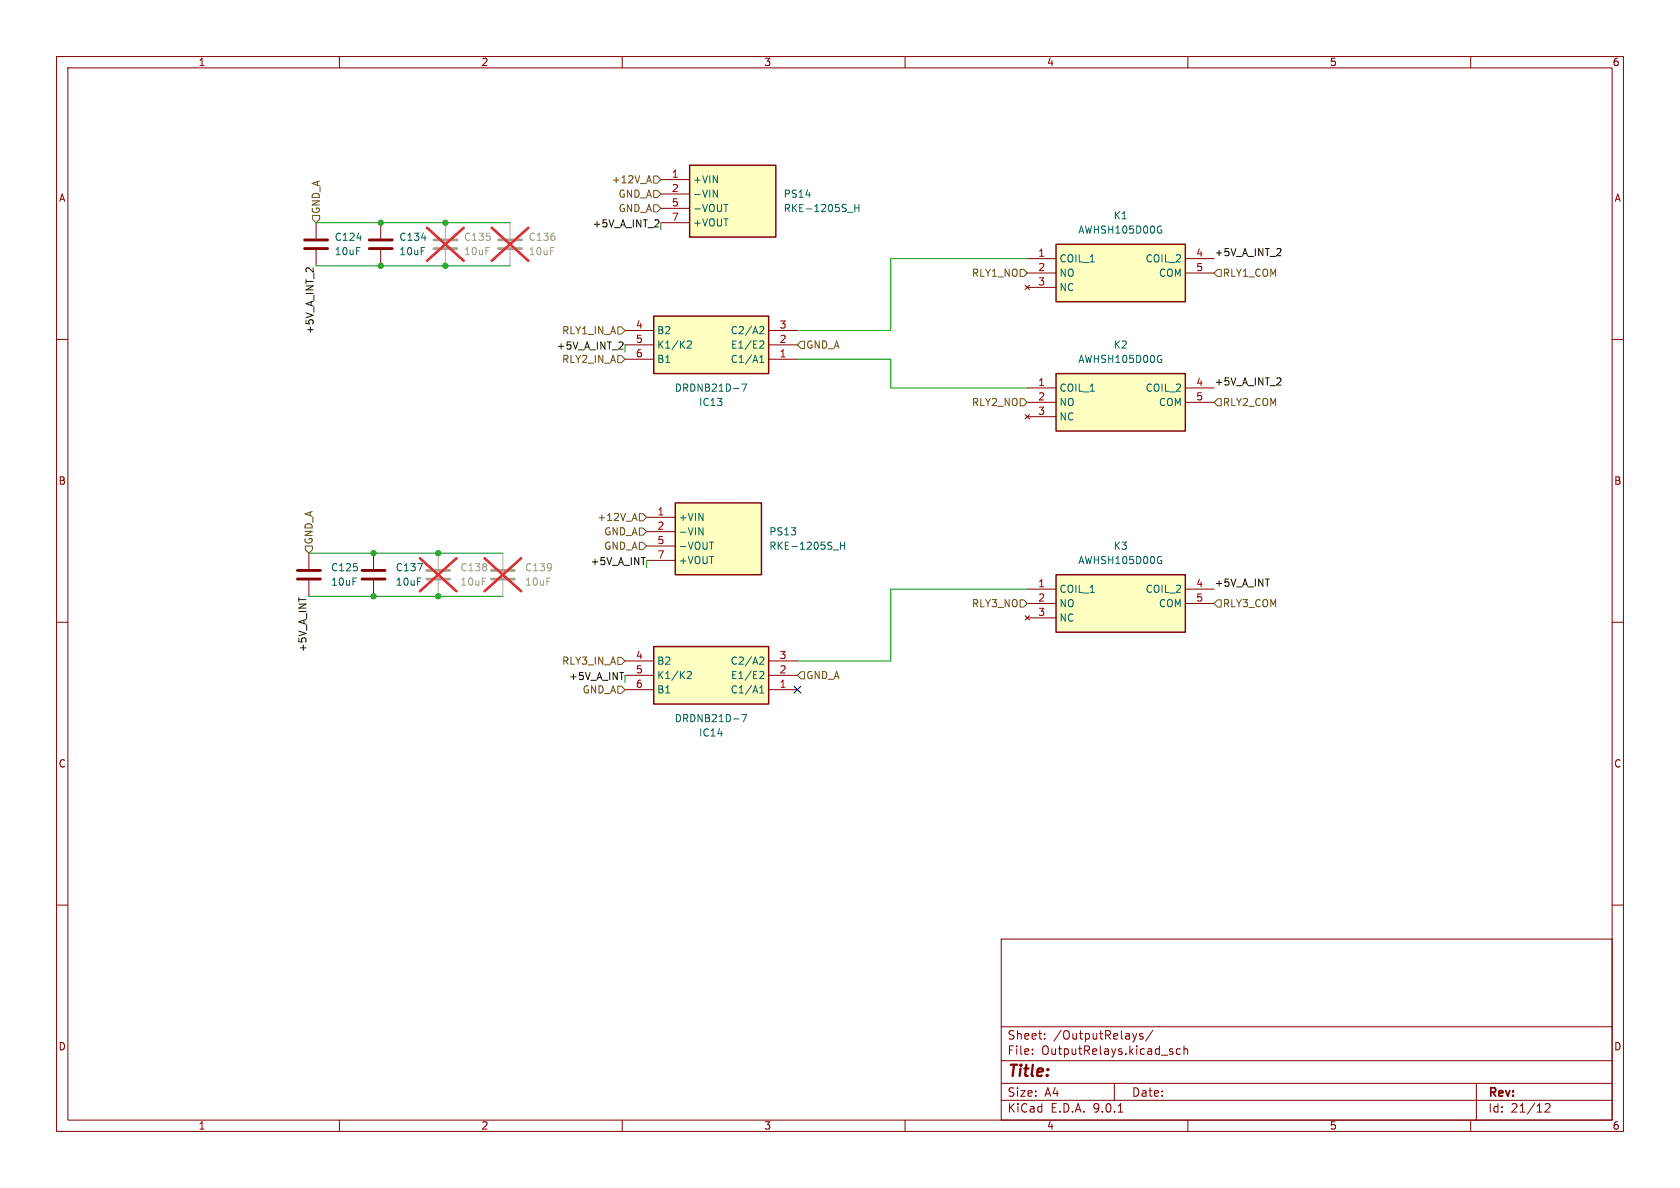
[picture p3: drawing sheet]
<svg xmlns="http://www.w3.org/2000/svg" width="297mm" height="210mm" viewBox="0 0 297 210" stroke-linecap="round" stroke-linejoin="round" font-family="sans-serif">
<g fill="none" stroke="#840000" stroke-width=".18">
<path d="M10 10h277v190h-277zM12 12h273v186h-273zM60 10v2M110 10v2M160 10v2M210 10v2M260 10v2M10 60h2M285 60h2M10 110h2M285 110h2M10 160h2"/>
<path d="M177 166h108v32h-108zM285 160h2M60 198v2M110 198v2M160 198v2M177 194.5h108M177 191.5h108M177 187.5h108M177 181.5h108M182.5 186.3v.1M182.5 185.5v.1M184.7 183.6v.1"/>
<path d="M184.7 182.8v.1M197 191.5v3M197.7 196.6h.8M201 182.7l-.4 1M202 182.8l-.3-.1-.2 .2v.2l.5 .2v.3h-.5M203.8 182.1l-1.3 2M207.2 185.9l.2 .2-.2 .3M207.2 185.4l.1 .1M208.7 185.5l-.5-.1-.2 .3v.4l.1 .2h.6M209.3 185.5l.2-.1 .4 .1 .1 .9M209.3 184.9v1.5M210 198v2"/>
<path d="M260 198v2M261 191.5v6.5M273.2 195.2l.5-.1 .3 .1v.3l-.9 1.1h.9"/>
</g>
<path d="M115.6 55.9h20.3v10.1h-20.3z" fill="#ffffc2"/>
<path d="M115.6 55.9h20.3v10.1h-20.3z" fill="none" stroke="#840000" stroke-width=".25"/>
<path d="M110.5 58.4h5.1M135.9 58.4h5.1M110.5 63.5h5.1M110.5 61h5.1M135.9 63.5h5.1M135.9 61h5.1" fill="none" stroke="#840000" stroke-width=".18"/>
<path d="M134.5 57.7l.4 .1 .1 .3-.7 .9h.7M121.5 60.4l.5-.1 .2 .3-.8 .9h.8M131.1 67.9h.9l-.6 1.3M134.3 64.1h.7M134.3 63.2l.4-.4v1.3M134.4 60.3h.4l.2 .3-.7 .9h.7" fill="none" stroke="#006464" stroke-width=".18"/>
<path d="M186.7 43.2h22.8v10.1h-22.8z" fill="#ffffc2"/>
<path d="M186.7 43.2h22.8v10.1h-22.8z" fill="none" stroke="#840000" stroke-width=".25"/>
<path d="M181.2 50.4l.8 .8M181.6 45.7h5.1M181.6 48.3h5.1M181.6 50.8h5.1M182 50.4l-.8 .8M209.5 45.7h5.1M209.5 48.3h5.1" fill="none" stroke="#840000" stroke-width=".18"/>
<path d="M205 39.9l.3 .1M205.1 40.7h.3v.4l-.3 .1" fill="none" stroke="#006464" stroke-width=".18"/>
<path d="M186.7 66h22.8v10.2h-22.8z" fill="#ffffc2"/>
<path d="M186.7 66h22.8v10.2h-22.8z" fill="none" stroke="#840000" stroke-width=".25"/>
<path d="M181.2 73.3l.8 .7M181.6 68.6h5.1M181.6 71.1h5.1M181.6 73.7h5.1M182 73.3l-.8 .7M209.5 68.6h5.1M209.5 71.1h5.1" fill="none" stroke="#840000" stroke-width=".18"/>
<path d="M205 62.8l.3 .1M205.1 63.5h.3v.5l-.3 .1" fill="none" stroke="#006464" stroke-width=".18"/>
<path d="M186.7 101.6h22.8v10.2h-22.8z" fill="#ffffc2"/>
<path d="M186.7 101.6h22.8v10.2h-22.8z" fill="none" stroke="#840000" stroke-width=".25"/>
<path d="M181.2 108.8l.8 .8M181.6 104.1h5.1M181.6 106.7h5.1M181.6 109.2h5.1M182 108.8l-.8 .8M209.5 104.1h5.1M209.5 106.7h5.1" fill="none" stroke="#840000" stroke-width=".18"/>
<path d="M205 98.4h.3M205.1 99.1h.3v.4l-.3 .1" fill="none" stroke="#006464" stroke-width=".18"/>
<path d="M121.9 29.2h15.3v12.7h-15.3z" fill="#ffffc2"/>
<path d="M121.9 29.2h15.3v12.7h-15.3z" fill="none" stroke="#840000" stroke-width=".25"/>
<path d="M116.8 31.8h5.1M116.8 34.3h5.1M116.8 36.8h5.1M116.8 39.4h5.1" fill="none" stroke="#840000" stroke-width=".18"/>
<path d="M126.1 33.6l.7 1.3v-1.3M128 36.1h.7M149.9 37.5h.9M151.1 36.1v1.3M151.1 36.7h.7M151.8 36.1v1.3" fill="none" stroke="#006464" stroke-width=".18"/>
<path d="M119.4 88.9h15.2v12.7h-15.2z" fill="#ffffc2"/>
<path d="M119.4 88.9h15.2v12.7h-15.2z" fill="none" stroke="#840000" stroke-width=".25"/>
<path d="M55.9 39.4v2.8M67.3 39.4v2.8M55.9 44.2v2.8M67.3 44.2v2.8M54.6 97.8v2.8M66 97.8v2.8M114.3 91.4h5.1M114.3 94h5.1M114.3 96.5h5.1M114.3 99.1h5.1M54.6 102.6v2.8M66 102.6v2.8" fill="none" stroke="#840000" stroke-width=".18"/>
<path d="M63.1 42.1h.8M74.5 42.1h.8M73.8 99.6h.9l-.6 1.3M123.6 93.3l.7 1.3v-1.3M125.4 95.8h.8M147.3 97.2h1M148.6 95.8v1.3M148.6 96.4h.7M149.3 95.8v1.3" fill="none" stroke="#006464" stroke-width=".18"/>
<path d="M53.8 42.4h4.1M53.8 43.9h4.1M65.3 42.4h4M65.3 43.9h4M52.6 100.8h4M52.6 102.4h4M64 100.8h4.1M64 102.4h4.1" fill="none" stroke="#840000" stroke-width=".51"/>
<path d="M76.7 42.4h4.1M76.7 43.9h4.1M88.1 42.4h4.1M88.1 43.9h4.1M75.4 100.8h4.1M75.4 102.4h4.1M86.9 100.8h4M86.9 102.4h4" fill="none" stroke="#a1a1a1" stroke-width=".51"/>
<path d="M78.7 39.4v2.8M90.2 39.4v2.8M78.7 44.2v2.8M90.2 44.2v2.8M77.5 97.8v2.8M88.9 97.8v2.8M77.5 102.6v2.8M88.9 102.6v2.8" fill="none" stroke="#a1a1a1" stroke-width=".18"/>
<path d="M75.5 40.3l6.5 5.8M82 40.3l-6.5 5.8M86.9 40.3l6.5 5.8M93.4 40.3l-6.5 5.8M74.2 98.7l6.5 5.8M80.7 98.7l-6.5 5.8M85.7 98.7l6.4 5.8M92.1 98.7l-6.4 5.8" fill="none" stroke="#e12e31" stroke-width=".46"/>
<path d="M115.6 114.3h20.3v10.2h-20.3z" fill="#ffffc2"/>
<path d="M115.6 114.3h20.3v10.2h-20.3z" fill="none" stroke="#840000" stroke-width=".25"/>
<path d="M110.5 119.4h5.1M110.5 116.8h5.1M135.9 119.4h5.1M135.9 116.8h5.1M110.5 121.9h5.1M135.9 121.9h5.1" fill="none" stroke="#840000" stroke-width=".18"/>
<path d="M121.5 118.8l.5-.1 .2 .4-.8 .9h.8M134.4 118.8l.4-.1 .2 .4-.7 .9h.7M134.5 116.1l.4 .1 .1 .3-.7 .9h.7M131.1 126.3h.9l-.6 1.3M134.3 122.5h.7M134.3 121.6l.4-.4v1.3" fill="none" stroke="#006464" stroke-width=".18"/>
<g fill="none" stroke="#725600" stroke-width=".18">
<path d="M55.2 38.1h1.3v.6l-.6 .7-.7-.7zM114.4 32h.6M114.7 31.1l.5 1.2M115.6 31.1h.6l.6 .7-.6 .6h-.6zM115.6 36.2h.6l.6 .6-.6 .7h-.6zM115.6 33.7h.6l.6 .6-.6 .6h-.6zM109.2 57.8h.7l.6 .6-.6 .7h-.7zM180.3 47.6h.7l.6 .7-.6 .6h-.7zM215.3 47.6h.6v1.3h-.6l-.7-.6zM109.2 62.9h.7l.6 .6-.6 .6h-.7zM141.6 60.3h.6v1.3h-.6l-.6-.6zM180.3 70.5h.7l.6 .6-.6 .7h-.7z"/>
<path d="M215.3 70.5h.6v1.3h-.6l-.7-.7zM54 96.5h1.2v.7l-.6 .6-.6-.6zM111.9 91.7h.6M112.2 90.7l.4 1.3M113 95.9h.7l.6 .6-.6 .7h-.7zM113 93.3h.7l.6 .7-.6 .6h-.7zM113 90.8h.7l.6 .6-.6 .7h-.7zM109.2 116.2h.7l.6 .6-.6 .7h-.7zM141.6 118.7h.6v1.3h-.6l-.6-.6zM180.3 106h.7l.6 .7-.6 .6h-.7zM215.3 106h.6v1.3h-.6l-.7-.6zM109.2 121.3h.7l.6 .6-.6 .7h-.7z"/>
</g>
<path d="M116.3 38.9l.2 .2-.1 .3-.7 .7h.8M55.4 47.3v.8l-.8-.7-.3-.1-.2 .3M226.2 43.9l.3 .3-.1 .3-.7 .7h.8M109.9 60.4l.2 .3v.3l-.7 .7h.7M226.2 66.8l.3 .2-.1 .3-.7 .8h.8" fill="none" stroke="#0f0f0f" stroke-width=".18"/>
<path d="M55.9 39.4h34.3M116.8 39.4v1.2M55.9 47h34.3M181.6 45.7h-24.1v12.7h-16.5M110.5 61v1.2M141 63.5h16.5v5.1h24.1M54.6 97.8h34.3M114.3 99.1v1.2M54.6 105.4h34.3M110.5 119.4v1.3M181.6 104.1h-24.1v12.7h-16.5" fill="none" stroke="#009600" stroke-width=".18"/>
<path d="M140.4 121.3l1.2 1.2M141.6 121.3l-1.2 1.2" fill="none" stroke="#000084" stroke-width=".18"/>
<g fill="#009600" stroke="#009600" stroke-width=".18">
<circle cx="78.7" cy="39.4" r=".46"/>
<circle cx="78.7" cy="47" r=".46"/>
<circle cx="66" cy="97.8" r=".46"/>
<circle cx="67.3" cy="39.4" r=".46"/>
<circle cx="67.3" cy="47" r=".46"/>
<circle cx="77.5" cy="97.8" r=".46"/>
<circle cx="66" cy="105.4" r=".46"/>
<circle cx="77.5" cy="105.4" r=".46"/>
</g>
<text font-size="2.8" fill="#840000" x="178" y="190.9">Title:</text>
<g font-size="2.1" fill="#840000">
<text x="178" y="184">Sheet:</text>
<text x="186.2" y="184">/OutputRelays/</text>
<text x="178" y="186.7">File:</text>
<text x="184.1" y="186.7">OutputRelays.kicad_sch</text>
<text x="178" y="196.9">KiCad</text>
<text x="178" y="194.1">Size:</text>
<text x="184.7" y="194.1">A4</text>
<text x="185.7" y="196.9">E.D.A.</text>
<text x="193.3" y="196.9">9.0.1</text>
<text x="200" y="194.1">Date:</text>
<text x="263" y="194.3">Rev:</text>
<text x="263" y="196.9">Id:</text>
<text x="267.1" y="196.9">21/12</text>
</g>
<g font-size="1.8" fill="#840000">
<text x="35" y="11.9">1</text>
<text x="85" y="11.9">2</text>
<text x="135" y="11.9">3</text>
<text x="185" y="11.9">4</text>
<text x="235" y="11.9">5</text>
<text x="285" y="11.9">6</text>
<text x="10.3" y="35.9">A</text>
<text x="285.3" y="35.9">A</text>
<text x="10.3" y="85.9">B</text>
<text x="285.3" y="85.9">B</text>
<text x="10.3" y="135.9">C</text>
<text x="285.3" y="135.9">C</text>
<text x="10.3" y="185.9">D</text>
<text x="285.3" y="185.9">D</text>
<text x="35" y="199.9">1</text>
<text x="85" y="199.9">2</text>
<text x="135" y="199.9">3</text>
<text x="185" y="199.9">4</text>
<text x="235" y="199.9">5</text>
<text x="285" y="199.9">6</text>
</g>
<g font-size="1.8" fill="#725600">
<text x="108" y="32.6">+12V_A</text>
<text x="109.2" y="35.2">GND_A</text>
<text x="56.7" y="37.9" transform="rotate(-90 56.7 37.9)">GND_A</text>
<text x="109.2" y="37.7">GND_A</text>
<text x="171.7" y="49.1">RLY1_NO</text>
<text x="216.1" y="49.1">RLY1_COM</text>
<text x="99.3" y="59.3">RLY1_IN_A</text>
<text x="99.3" y="64.4">RLY2_IN_A</text>
<text x="142.4" y="61.8">GND_A</text>
<text x="171.7" y="72">RLY2_NO</text>
<text x="216.1" y="72">RLY2_COM</text>
<text x="105.5" y="92.3">+12V_A</text>
<text x="106.7" y="94.8">GND_A</text>
<text x="55.5" y="96.3" transform="rotate(-90 55.5 96.3)">GND_A</text>
<text x="106.7" y="97.4">GND_A</text>
<text x="171.7" y="107.5">RLY3_NO</text>
<text x="216.1" y="107.5">RLY3_COM</text>
<text x="99.3" y="117.7">RLY3_IN_A</text>
<text x="102.9" y="122.8">GND_A</text>
<text x="142.4" y="120.2">GND_A</text>
</g>
<g font-size="1.8" fill="#a90000">
<text x="118.7" y="31.5">1</text>
<text x="118.7" y="34">2</text>
<text x="118.7" y="36.6">5</text>
<text x="118.7" y="39.1">7</text>
<text x="183.4" y="45.5">1</text>
<text x="211.4" y="45.5">4</text>
<text x="183.4" y="48">2</text>
<text x="183.4" y="50.5">3</text>
<text x="211.4" y="48">5</text>
<text x="112.3" y="58.2">4</text>
<text x="137.7" y="58.2">3</text>
<text x="112.3" y="63.2">6</text>
<text x="112.3" y="60.7">5</text>
<text x="137.7" y="63.2">1</text>
<text x="137.7" y="60.7">2</text>
<text x="183.4" y="68.3">1</text>
<text x="183.4" y="70.9">2</text>
<text x="211.4" y="68.3">4</text>
<text x="211.4" y="70.9">5</text>
<text x="183.4" y="73.4">3</text>
<text x="116.1" y="91.2">1</text>
<text x="116.1" y="93.7">2</text>
<text x="116.1" y="96.3">5</text>
<text x="116.1" y="98.8">7</text>
<text x="183.4" y="103.9">1</text>
<text x="183.4" y="106.4">2</text>
<text x="211.4" y="103.9">4</text>
<text x="211.4" y="106.4">5</text>
<text x="183.4" y="109">3</text>
<text x="112.3" y="119.1">5</text>
<text x="112.3" y="116.6">4</text>
<text x="137.7" y="119.1">2</text>
<text x="137.7" y="116.6">3</text>
<text x="112.3" y="121.7">6</text>
<text x="137.7" y="121.7">1</text>
</g>
<g font-size="1.8" fill="#006464">
<text x="122.4" y="32.6">+VIN</text>
<text x="122.4" y="35.2">-VIN</text>
<text x="138.4" y="35.2">PS14</text>
<text x="122.4" y="37.7">-VOUT</text>
<text x="122.4" y="40.2">+VOUT</text>
<text x="138.4" y="37.7">RKE-1205S_H</text>
<text x="190.5" y="41.5">AWHSH105D00G</text>
<text x="196.8" y="39">K1</text>
<text x="59.1" y="42.8">C124</text>
<text x="59.1" y="45.3">10uF</text>
<text x="70.5" y="42.8">C134</text>
<text x="70.5" y="45.3">10uF</text>
<text x="187.2" y="46.6">COIL_1</text>
<text x="202.4" y="46.6">COIL_2</text>
<text x="187.2" y="49.1">NO</text>
<text x="187.2" y="51.7">NC</text>
<text x="204.8" y="49.1">COM</text>
<text x="116.1" y="59.3">B2</text>
<text x="129.1" y="59.3">C2/A2</text>
<text x="116.1" y="64.4">B1</text>
<text x="116.1" y="61.8">K1/K2</text>
<text x="129.1" y="64.4">C1/A1</text>
<text x="129.1" y="61.8">E1/E2</text>
<text x="190.5" y="64.4">AWHSH105D00G</text>
<text x="196.8" y="61.8">K2</text>
<text x="119.2" y="69.4">DRDNB21D-7</text>
<text x="123.5" y="72">IC13</text>
<text x="187.2" y="69.4">COIL_1</text>
<text x="187.2" y="72">NO</text>
<text x="202.4" y="69.4">COIL_2</text>
<text x="204.8" y="72">COM</text>
<text x="187.2" y="74.5">NC</text>
<text x="119.9" y="92.3">+VIN</text>
<text x="119.9" y="94.8">-VIN</text>
<text x="135.9" y="94.8">PS13</text>
<text x="58.4" y="101.2">C125</text>
<text x="69.9" y="101.2">C137</text>
<text x="119.9" y="97.4">-VOUT</text>
<text x="119.9" y="99.9">+VOUT</text>
<text x="135.9" y="97.4">RKE-1205S_H</text>
<text x="190.5" y="99.9">AWHSH105D00G</text>
<text x="196.8" y="97.4">K3</text>
<text x="58.4" y="103.7">10uF</text>
<text x="69.9" y="103.7">10uF</text>
<text x="187.2" y="105">COIL_1</text>
<text x="187.2" y="107.5">NO</text>
<text x="202.4" y="105">COIL_2</text>
<text x="204.8" y="107.5">COM</text>
<text x="187.2" y="110.1">NC</text>
<text x="116.1" y="117.7">B2</text>
<text x="129.1" y="117.7">C2/A2</text>
<text x="116.1" y="122.8">B1</text>
<text x="116.1" y="120.2">K1/K2</text>
<text x="129.1" y="122.8">C1/A1</text>
<text x="129.1" y="120.2">E1/E2</text>
<text x="119.2" y="127.9">DRDNB21D-7</text>
<text x="123.5" y="130.4">IC14</text>
</g>
<g font-size="1.8" fill="#0f0f0f">
<text x="104.7" y="40.3">+5V_A_INT_2</text>
<text x="214.6" y="45.4">+5V_A_INT_2</text>
<text x="55.5" y="59.2" transform="rotate(-90 55.5 59.2)">+5V_A_INT_2</text>
<text x="98.3" y="61.9">+5V_A_INT_2</text>
<text x="214.6" y="68.2">+5V_A_INT_2</text>
<text x="104.3" y="100">+5V_A_INT</text>
<text x="214.6" y="103.8">+5V_A_INT</text>
<text x="54.3" y="115.4" transform="rotate(-90 54.3 115.4)">+5V_A_INT</text>
<text x="100.5" y="120.3">+5V_A_INT</text>
</g>
<g font-size="1.8" fill="#989898">
<text x="81.9" y="42.8">C135</text>
<text x="81.9" y="45.3">10uF</text>
<text x="93.4" y="42.8">C136</text>
<text x="93.4" y="45.3">10uF</text>
<text x="81.3" y="101.2">C138</text>
<text x="92.7" y="101.2">C139</text>
<text x="81.3" y="103.7">10uF</text>
<text x="92.7" y="103.7">10uF</text>
</g>
</svg>
